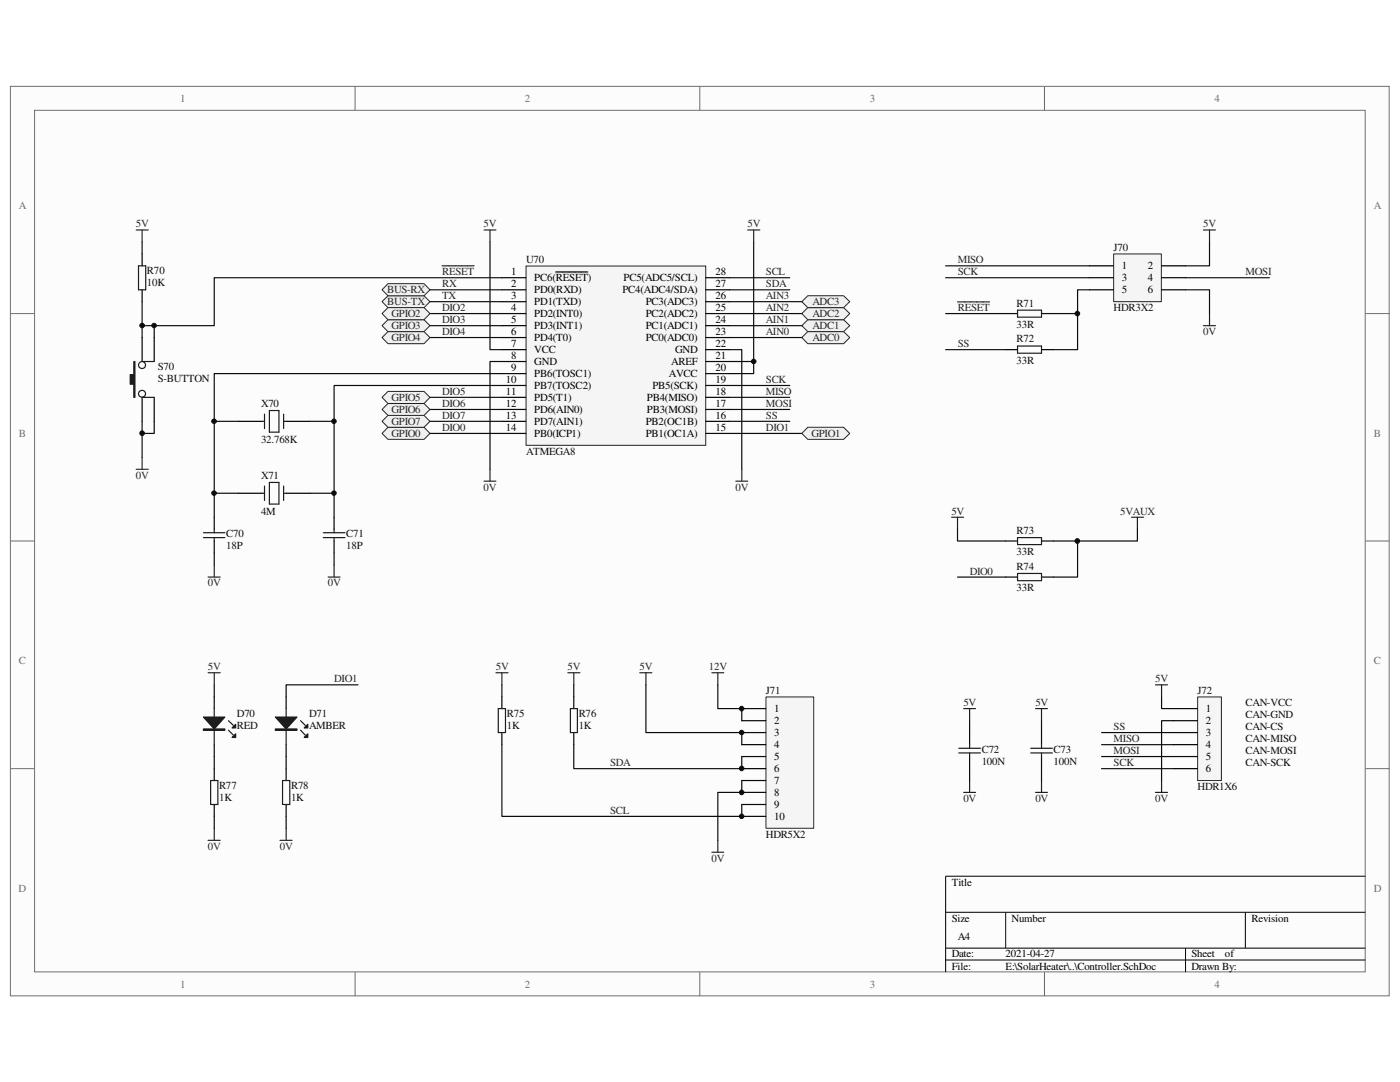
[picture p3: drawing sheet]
<svg xmlns="http://www.w3.org/2000/svg" width="279mm" height="216mm" viewBox="0 0 279 216" stroke-linecap="round" stroke-linejoin="round" font-family="sans-serif">
<path d="M2.1 17.3h275.1v181.4h-275.1z" fill="#fcfcfc"/>
<path d="M2.1 17.2h275.1v181.5h-275.1z" fill="none" stroke="#6e6e6e" stroke-width=".2"/>
<path d="M6.9 22.1h265.6v171.8h-265.6z" fill="#fcfcfc"/>
<g fill="none" stroke="#6e6e6e" stroke-width=".2">
<path d="M70.9 17.2v4.8M139.7 17.2v4.8M208.4 17.2v4.8M6.9 22h265.6v171.9h-265.6zM2.1 62.6h4.8M272.5 62.6h4.8M2.1 107.9h4.8M272.5 107.9h4.8M2.1 153.4h4.8M272.5 153.4h4.8M70.9 194v4.8M139.7 194v4.8"/>
<path d="M208.4 194v4.8"/>
</g>
<path d="M272.5 174.8h-83.8v19.2M188.7 182h83.8M188.7 189.2h83.8M188.7 191.6h83.8M200.7 182v7.2M236.6 189.2v4.8M248.5 182v7.2" fill="none" stroke="#000" stroke-width=".2"/>
<path d="M105 53.1h35.8v35.8h-35.8z" fill="#f5f5f5"/>
<path d="M105 53.1h35.8v35.8h-35.8z" fill="none" stroke="#262626" stroke-width=".2"/>
<g fill="none" stroke="#000" stroke-width=".24">
<path d="M100.2 55.4h4.7M100.2 57.8h4.7M110.9 54.3h6.4M140.8 55.4h4.8M140.8 57.8h4.8M100.2 76.9h4.7M100.2 69.8h4.7M100.2 72.1h4.7M100.2 79.3h4.7M100.2 67.4h4.7M100.2 65h4.7M100.2 74.5h4.7"/>
<path d="M100.2 62.6h4.7M100.2 60.2h4.7M140.8 76.9h4.8M140.8 69.8h4.8M140.8 72.1h4.8M140.8 79.3h4.8M140.8 67.4h4.8M140.8 65h4.8M140.8 74.5h4.8M140.8 62.6h4.8M140.8 60.2h4.8M100.2 86.5h4.7"/>
<path d="M100.2 84.1h4.7M100.2 81.7h4.7M140.8 86.5h4.8M140.8 84.1h4.8M140.8 81.7h4.8"/>
</g>
<path d="M88.2 53h6.4" fill="none" stroke="#262626" stroke-width=".24"/>
<path d="M76.2 60.2l1.2-1.2h7.2l1.2 1.2-1.2 1.2h-7.2z" fill-rule="evenodd" fill="#f0f0f0"/>
<path d="M76.2 60.2l1.2-1.2h7.2l1.2 1.2-1.2 1.2h-7.2z" fill="none" stroke="#262626" stroke-width=".2"/>
<path d="M77.4 56.6h7.2l1.2 1.2-1.2 1.2h-7.2l-1.2-1.2z" fill-rule="evenodd" fill="#f0f0f0"/>
<path d="M77.4 56.6h7.2l1.2 1.2-1.2 1.2h-7.2l-1.2-1.2z" fill="none" stroke="#262626" stroke-width=".2"/>
<path d="M85.8 57.8h14.4M85.8 60.2h14.4" fill="none" stroke="#0e0e0e" stroke-width=".24"/>
<path d="M77.4 85.3h7.2l1.2 1.2-1.2 1.2h-7.2l-1.2-1.2z" fill-rule="evenodd" fill="#f0f0f0"/>
<path d="M77.4 85.3h7.2l1.2 1.2-1.2 1.2h-7.2l-1.2-1.2z" fill="none" stroke="#262626" stroke-width=".2"/>
<path d="M85.8 79.3h14.4M85.8 67.4h14.4M85.8 65h14.4M85.8 62.6h14.4M85.8 86.5h14.4M85.8 84.1h14.4M85.8 81.7h14.4M145.6 86.5h14.4" fill="none" stroke="#0e0e0e" stroke-width=".24"/>
<path d="M76.2 84.1l1.2-1.2h7.2l1.2 1.2-1.2 1.2h-7.2z" fill-rule="evenodd" fill="#f0f0f0"/>
<path d="M76.2 84.1l1.2-1.2h7.2l1.2 1.2-1.2 1.2h-7.2z" fill="none" stroke="#262626" stroke-width=".2"/>
<path d="M76.2 81.7l1.2-1.2h7.2l1.2 1.2-1.2 1.2h-7.2z" fill-rule="evenodd" fill="#f0f0f0"/>
<path d="M76.2 81.7l1.2-1.2h7.2l1.2 1.2-1.2 1.2h-7.2z" fill="none" stroke="#262626" stroke-width=".2"/>
<path d="M76.2 79.3l1.2-1.2h7.2l1.2 1.2-1.2 1.2h-7.2z" fill-rule="evenodd" fill="#f0f0f0"/>
<path d="M76.2 79.3l1.2-1.2h7.2l1.2 1.2-1.2 1.2h-7.2z" fill="none" stroke="#262626" stroke-width=".2"/>
<path d="M76.2 67.4l1.2-1.2h7.2l1.2 1.2-1.2 1.2h-7.2z" fill-rule="evenodd" fill="#f0f0f0"/>
<path d="M76.2 67.4l1.2-1.2h7.2l1.2 1.2-1.2 1.2h-7.2z" fill="none" stroke="#262626" stroke-width=".2"/>
<path d="M76.2 65l1.2-1.2h7.2l1.2 1.2-1.2 1.2h-7.2z" fill-rule="evenodd" fill="#f0f0f0"/>
<path d="M76.2 65l1.2-1.2h7.2l1.2 1.2-1.2 1.2h-7.2z" fill="none" stroke="#262626" stroke-width=".2"/>
<path d="M76.2 62.6l1.2-1.2h7.2l1.2 1.2-1.2 1.2h-7.2z" fill-rule="evenodd" fill="#f0f0f0"/>
<path d="M76.2 62.6l1.2-1.2h7.2l1.2 1.2-1.2 1.2h-7.2z" fill="none" stroke="#262626" stroke-width=".2"/>
<path d="M161.2 85.3h7.2l1.2 1.2-1.2 1.2h-7.2l-1.2-1.2z" fill-rule="evenodd" fill="#f0f0f0"/>
<path d="M161.2 85.3h7.2l1.2 1.2-1.2 1.2h-7.2l-1.2-1.2z" fill="none" stroke="#262626" stroke-width=".2"/>
<path d="M160 67.4l1.2-1.2h7.2l1.2 1.2-1.2 1.2h-7.2z" fill-rule="evenodd" fill="#f0f0f0"/>
<path d="M160 67.4l1.2-1.2h7.2l1.2 1.2-1.2 1.2h-7.2z" fill="none" stroke="#262626" stroke-width=".2"/>
<path d="M160 65l1.2-1.2h7.2l1.2 1.2-1.2 1.2h-7.2z" fill-rule="evenodd" fill="#f0f0f0"/>
<path d="M160 65l1.2-1.2h7.2l1.2 1.2-1.2 1.2h-7.2z" fill="none" stroke="#262626" stroke-width=".2"/>
<path d="M160 62.6l1.2-1.2h7.2l1.2 1.2-1.2 1.2h-7.2z" fill-rule="evenodd" fill="#f0f0f0"/>
<path d="M160 62.6l1.2-1.2h7.2l1.2 1.2-1.2 1.2h-7.2z" fill="none" stroke="#262626" stroke-width=".2"/>
<path d="M160 60.2l1.2-1.2h7.2l1.2 1.2-1.2 1.2h-7.2z" fill-rule="evenodd" fill="#f0f0f0"/>
<path d="M160 60.2l1.2-1.2h7.2l1.2 1.2-1.2 1.2h-7.2z" fill="none" stroke="#262626" stroke-width=".2"/>
<g fill="none" stroke="#0e0e0e" stroke-width=".24">
<path d="M28.4 48.3v2.3M97.8 48.3v21.5h2.4M100.2 55.4h-57.4v9.6h-14.4v2.4M145.6 55.4h12M145.6 57.8h12M150.4 48.3v23.8h-4.8M100.2 74.5h-57.4v28.7M100.2 76.9h-33.5v7.2h-4.8M100.2 72.1h-2.4v21.5M145.6 69.8h2.4v23.8M145.6 67.4h14.4M145.6 65h14.4"/>
<path d="M145.6 62.6h14.4M145.6 60.2h14.4M145.6 76.9h12M145.6 79.3h12M150.4 72.1v2.4h-4.8M42.8 84.1h4.7M66.7 84.1v19.1M145.6 84.1h12M145.6 81.7h12M42.8 110.4v2.3M66.7 110.4v2.3"/>
</g>
<path d="M28.4 50.6v2.4M28.4 57.8v2.4M28.4 67.4v4.7M28.4 79.3v4.8M47.5 84.1h4.8M57.1 84.1h4.8M42.8 103.2v2.4M42.8 107.9v2.5M66.7 103.2v2.4M66.7 107.9v2.5" fill="none" stroke="#000" stroke-width=".24"/>
<g fill="none" stroke="#1c1c1c" stroke-width=".24">
<path d="M27.6 53h1.5v4.8h-1.5zM52.3 84.1h.5M52.8 82.6v2.9M53.8 81.9h1.9v4.3h-1.9zM56.6 82.6v2.9M56.6 84.1h.5M40.6 107.3h4.3M40.6 106.3h4.3M42.8 105.6v.7M42.8 107.3v.6M64.5 107.3h4.3M64.5 106.3h4.3"/>
<path d="M66.7 105.6v.7M66.7 107.3v.6"/>
</g>
<g fill="none" stroke="#262626" stroke-width=".24">
<path d="M27.2 45.9h2.4M28.4 45.9v2.4M96.6 45.9h2.4M97.8 45.9v2.4M149.2 45.9h2.4M150.4 45.9v2.4M96.6 96h2.4M97.8 93.6v2.4M146.9 96h2.3M148 93.6v2.4M41.5 115.1h2.4M42.8 112.7v2.4"/>
<path d="M65.5 115.1h2.4M66.7 112.7v2.4"/>
</g>
<path d="M26.7 72.1h.2v7.2h-.2v-2.6h-.7v-1.9h.7z" fill-rule="evenodd" fill="#1c1c1c"/>
<g fill="none" stroke="#1c1c1c" stroke-width=".24">
<path d="M26.7 72.1h.2v7.2h-.2v-2.6h-.7v-1.9h.7zM28.4 79.3h2.4M28.4 72.1h2.4"/>
<circle cx="28.3" cy="72.8" r=".69"/>
<circle cx="28.4" cy="78.6" r=".69"/>
</g>
<path d="M30.8 67.4v4.7M30.8 79.3v4.8" fill="none" stroke="#000" stroke-width=".24"/>
<path d="M27.2 93.6h2.4M28.4 91.3v2.3" fill="none" stroke="#262626" stroke-width=".24"/>
<path d="M28.4 84.1v2.4h2.4v-2.4" fill="none" stroke="#0e0e0e" stroke-width=".24"/>
<path d="M152.9 139.1h9.5v26.2h-9.5z" fill="#f5f5f5"/>
<path d="M152.9 139.1h9.5v26.2h-9.5z" fill="none" stroke="#262626" stroke-width=".2"/>
<path d="M148 141.4h4.8M148 143.8h4.8M148 151h4.8M148 146.2h4.8M148 148.6h4.8M148 153.4h4.8M148 155.7h4.8M148 158.1h4.8M148 160.5h4.8M148 162.9h4.8" fill="none" stroke="#000" stroke-width=".24"/>
<path d="M127.7 134.2h2.4M128.9 134.2v2.5M142.1 134.2h2.3M143.3 134.2v2.5M142.1 170.1h2.3M143.3 167.7v2.4" fill="none" stroke="#262626" stroke-width=".24"/>
<path d="M128.9 136.7v9.5h19.1v2.4M143.3 136.7v4.7h4.7v2.4" fill="none" stroke="#0e0e0e" stroke-width=".24"/>
<path d="M222.3 50.7h9.5v9.5h-9.5z" fill="#f5f5f5"/>
<path d="M222.2 50.7h9.6v9.5h-9.6z" fill="none" stroke="#262626" stroke-width=".2"/>
<path d="M217.4 53h4.8M217.4 57.8h4.8M217.4 55.4h4.8M231.8 53h4.8M231.8 57.8h4.8M231.8 55.4h4.8M200.7 62.6h2.4M200.7 69.8h2.4M207.9 62.6h2.4M207.9 69.8h2.4M57.1 139v2.4M57.1 148.6v2.4" fill="none" stroke="#000" stroke-width=".24"/>
<path d="M240.2 45.9h2.4M241.4 45.9v2.4M191.1 60.2h6.4M240.2 65h2.4M241.4 62.6v2.4" fill="none" stroke="#262626" stroke-width=".24"/>
<path d="M188.7 55.4h28.7M188.7 53h28.7M217.4 57.8h-2.3v4.8h-4.8M236.6 57.8h4.8v4.8M236.6 55.4h16.7M241.4 48.3v4.7h-4.8M188.7 62.6h12M188.7 69.8h12M215.1 62.6v7.2h-4.8" fill="none" stroke="#0e0e0e" stroke-width=".24"/>
<path d="M203.1 61.9h4.8v1.4h-4.8zM203.1 69h4.8v1.5h-4.8zM57.1 141.4v7.2M60 145.7l.9 1M60 143.8l.9 .9" fill="none" stroke="#1c1c1c" stroke-width=".24"/>
<path d="M54.9 143.1h4.4l-2.2 2.4z" fill="#1c1c1c"/>
<path d="M54.9 143.1h4.4l-2.2 2.4zM54.9 145.5h4.4v.2h-4.4z" fill="none" stroke="#1c1c1c" stroke-width=".24"/>
<path d="M54.9 145.6h4.4" fill="none" stroke="#1c1c1c" stroke-width=".25"/>
<path d="M61.4 146.4v.8h-.7z" fill="#1c1c1c"/>
<path d="M61.4 146.4v.8h-.7z" fill="none" stroke="#1c1c1c" stroke-width=".24"/>
<path d="M61.4 144.5v.7h-.7z" fill="#1c1c1c"/>
<path d="M42.8 141.4v7.2M45.6 145.7l1 1M45.6 143.8l1 .9M61.4 144.5v.7h-.7z" fill="none" stroke="#1c1c1c" stroke-width=".24"/>
<path d="M42.8 139v2.4M42.8 148.6v2.4" fill="none" stroke="#000" stroke-width=".24"/>
<path d="M40.6 143.1h4.3l-2.1 2.4z" fill="#1c1c1c"/>
<path d="M40.6 143.1h4.3l-2.1 2.4zM40.6 145.5h4.3v.2h-4.3z" fill="none" stroke="#1c1c1c" stroke-width=".24"/>
<path d="M40.6 145.6h4.3" fill="none" stroke="#1c1c1c" stroke-width=".25"/>
<path d="M47 146.4v.8h-.7z" fill="#1c1c1c"/>
<path d="M47 146.4v.8h-.7z" fill="none" stroke="#1c1c1c" stroke-width=".24"/>
<path d="M47 144.5v.7h-.7z" fill="#1c1c1c"/>
<g fill="none" stroke="#1c1c1c" stroke-width=".24">
<path d="M52.3 98.4h.5M52.8 97v2.9M53.8 96.3h1.9v4.3h-1.9zM56.6 97v2.9M56.6 98.4h.5M203.1 107.3h4.8v1.4h-4.8zM203.1 114.4h4.8v1.5h-4.8zM42 155.7h1.5v4.8h-1.5zM47 144.5v.7h-.7zM56.4 155.7h1.4v4.8h-1.4zM99.4 141.4h1.5v4.8h-1.5zM113.8 141.4h1.4v4.8h-1.4z"/>
<path d="M191.3 150.2h4.4M191.3 149.3h4.4M193.5 148.6v.7M193.5 150.2v.8M205.7 150.2h4.3M205.7 149.3h4.3M207.9 148.6v.7M207.9 150.2v.8"/>
</g>
<g fill="none" stroke="#000" stroke-width=".24">
<path d="M47.5 98.4h4.8M57.1 98.4h4.8M200.7 115.1h2.4M200.7 107.9h2.4M207.9 115.1h2.4M207.9 107.9h2.4M100.2 139v2.4M114.5 139v2.4M42.8 153.4v2.3M57.1 153.4v2.3M100.2 146.2v2.4M114.5 146.2v2.4"/>
<path d="M193.5 146.2v2.4M193.5 151v2.4M207.9 146.2v2.4M207.9 151v2.4M42.8 160.5v2.4M57.1 160.5v2.4"/>
</g>
<g fill="none" stroke="#262626" stroke-width=".24">
<path d="M189.9 103.2h2.4M191.1 103.2v2.4M225.8 103.2h2.4M227 103.2v2.4M41.5 134.2h2.4M42.8 134.2v2.5M99 134.2h2.4M100.2 134.2v2.5M113.3 134.2h2.4M114.5 134.2v2.5M192.3 141.4h2.4M192.3 158.1h2.4"/>
<path d="M193.5 141.4v2.4M193.5 155.7v2.4M206.7 141.4h2.3M206.7 158.1h2.3M207.9 141.4v2.4M207.9 155.7v2.4M41.5 167.7h2.4M42.8 165.3v2.4M55.9 167.7h2.4M57.1 165.3v2.4"/>
</g>
<g fill="none" stroke="#0e0e0e" stroke-width=".24">
<path d="M28.4 60.2v4.8M30.8 65v2.4M28.4 86.5v4.8M42.8 98.4h4.7M61.9 98.4h4.8M191.1 105.6v2.3h9.6M191.1 115.1h9.6M215.1 107.9v7.2h-4.8M227 105.6v2.3h-16.7M42.8 136.7v2.3M71.5 136.7h-14.4v2.3M100.2 136.7v2.3"/>
<path d="M114.5 136.7v2.3M42.8 151v2.4M57.1 151v2.4M100.2 148.6v14.3h47.8v-2.4M114.5 148.6v4.8h33.5v-2.4M148 155.7v2.4h-4.7v9.6M193.5 143.8v2.4M193.5 153.4v2.3M207.9 143.8v2.4M207.9 153.4v2.3M42.8 162.9v2.4M57.1 162.9v2.4"/>
</g>
<path d="M239.1 139.1h4.7v16.6h-4.7z" fill="#f5f5f5"/>
<path d="M239 139.1h4.8v16.6h-4.8z" fill="none" stroke="#262626" stroke-width=".2"/>
<path d="M234.2 141.4h4.8M234.2 143.8h4.8M234.2 146.2h4.8M234.2 148.6h4.8M234.2 151h4.8M234.2 153.4h4.8" fill="none" stroke="#000" stroke-width=".24"/>
<path d="M230.6 136.7h2.4M231.8 136.7v2.3M230.6 158.1h2.4M231.8 155.7v2.4" fill="none" stroke="#262626" stroke-width=".24"/>
<path d="M231.8 139v2.4h2.4M219.8 146.2h14.4M219.8 148.6h14.4M219.8 151h14.4M219.8 153.4h14.4M234.2 143.8h-2.4v11.9" fill="none" stroke="#0e0e0e" stroke-width=".24"/>
<circle cx="28.4" cy="86.4" r=".46" fill="#0e0e0e"/>
<circle cx="28.4" cy="86.4" r=".46" fill="none" stroke="#0e0e0e" stroke-width=".2"/>
<circle cx="28.4" cy="65" r=".46" fill="#0e0e0e"/>
<circle cx="28.4" cy="65" r=".46" fill="none" stroke="#0e0e0e" stroke-width=".2"/>
<circle cx="30.7" cy="65" r=".45" fill="#0e0e0e"/>
<circle cx="30.7" cy="65" r=".45" fill="none" stroke="#0e0e0e" stroke-width=".2"/>
<circle cx="42.7" cy="98.4" r=".46" fill="#0e0e0e"/>
<circle cx="42.7" cy="98.4" r=".46" fill="none" stroke="#0e0e0e" stroke-width=".2"/>
<circle cx="42.7" cy="84.1" r=".46" fill="#0e0e0e"/>
<circle cx="42.7" cy="84.1" r=".46" fill="none" stroke="#0e0e0e" stroke-width=".2"/>
<circle cx="66.6" cy="98.4" r=".45" fill="#0e0e0e"/>
<circle cx="66.6" cy="98.4" r=".45" fill="none" stroke="#0e0e0e" stroke-width=".2"/>
<circle cx="66.6" cy="84.1" r=".45" fill="#0e0e0e"/>
<circle cx="66.6" cy="84.1" r=".45" fill="none" stroke="#0e0e0e" stroke-width=".2"/>
<circle cx="148" cy="162.9" r=".45" fill="#0e0e0e"/>
<circle cx="148" cy="162.9" r=".45" fill="none" stroke="#0e0e0e" stroke-width=".2"/>
<circle cx="148" cy="158.1" r=".46" fill="#0e0e0e"/>
<circle cx="148" cy="158.1" r=".46" fill="none" stroke="#0e0e0e" stroke-width=".2"/>
<circle cx="148" cy="153.3" r=".46" fill="#0e0e0e"/>
<circle cx="148" cy="153.3" r=".46" fill="none" stroke="#0e0e0e" stroke-width=".2"/>
<circle cx="148" cy="146.2" r=".45" fill="#0e0e0e"/>
<circle cx="148" cy="146.2" r=".45" fill="none" stroke="#0e0e0e" stroke-width=".2"/>
<circle cx="148" cy="141.4" r=".46" fill="#0e0e0e"/>
<circle cx="148" cy="141.4" r=".46" fill="none" stroke="#0e0e0e" stroke-width=".2"/>
<circle cx="150.4" cy="72.1" r=".45" fill="#0e0e0e"/>
<circle cx="150.4" cy="72.1" r=".45" fill="none" stroke="#0e0e0e" stroke-width=".2"/>
<circle cx="215" cy="107.9" r=".46" fill="#0e0e0e"/>
<circle cx="215" cy="107.9" r=".46" fill="none" stroke="#0e0e0e" stroke-width=".2"/>
<circle cx="215" cy="62.6" r=".46" fill="#0e0e0e"/>
<circle cx="215" cy="62.6" r=".46" fill="none" stroke="#0e0e0e" stroke-width=".2"/>
<g font-size="2.2" fill="#6e6e6e">
<text x="36" y="20.3">1</text>
<text x="104.8" y="20.3">2</text>
<text x="173.6" y="20.3">3</text>
<text x="242.4" y="20.3">4</text>
<text x="3.8" y="41.8">A</text>
<text x="274.2" y="41.8">A</text>
<text x="3.8" y="87.2">B</text>
<text x="274.2" y="87.2">B</text>
<text x="3.8" y="132.5">C</text>
<text x="274.2" y="132.5">C</text>
<text x="3.7" y="177.9">D</text>
<text x="274.1" y="177.9">D</text>
<text x="36" y="197.1">1</text>
<text x="104.8" y="197.1">2</text>
<text x="173.6" y="197.1">3</text>
<text x="242.4" y="197.1">4</text>
</g>
<g font-size="2.2" fill="#262626">
<text x="27.1" y="45.4">5V</text>
<text x="96.5" y="45.4">5V</text>
<text x="149.2" y="45.4">5V</text>
<text x="240.1" y="45.4">5V</text>
<text x="191.1" y="52.5">MISO</text>
<text x="77.3" y="58.5">BUS-RX</text>
<text x="88.2" y="54.9">RESET</text>
<text x="88.2" y="57.3">RX</text>
<text x="88.2" y="59.7">TX</text>
<text x="152.8" y="54.9">SCL</text>
<text x="152.8" y="57.3">SDA</text>
<text x="152.8" y="59.7">AIN3</text>
<text x="191.1" y="54.9">SCK</text>
<text x="248.6" y="54.9">MOSI</text>
<text x="77.3" y="60.9">BUS-TX</text>
<text x="78.1" y="65.7">GPIO3</text>
<text x="78.1" y="63.3">GPIO2</text>
<text x="88.2" y="62.1">DIO2</text>
<text x="88.2" y="64.5">DIO3</text>
<text x="152.8" y="62.1">AIN2</text>
<text x="152.8" y="64.5">AIN1</text>
<text x="162.1" y="65.7">ADC1</text>
<text x="162.1" y="63.3">ADC2</text>
<text x="162.1" y="60.9">ADC3</text>
<text x="191.1" y="62.1">RESET</text>
<text x="78.1" y="68.1">GPIO4</text>
<text x="88.2" y="66.9">DIO4</text>
<text x="152.8" y="66.9">AIN0</text>
<text x="162.1" y="68.1">ADC0</text>
<text x="191.1" y="69.3">SS</text>
<text x="240.1" y="66.8">0V</text>
<text x="152.8" y="76.5">SCK</text>
<text x="78.1" y="82.4">GPIO6</text>
<text x="78.1" y="80">GPIO5</text>
<text x="88.2" y="78.8">DIO5</text>
<text x="88.2" y="81.2">DIO6</text>
<text x="88.2" y="83.6">DIO7</text>
<text x="152.8" y="83.6">SS</text>
<text x="152.8" y="78.8">MISO</text>
<text x="152.8" y="81.2">MOSI</text>
<text x="78.1" y="87.2">GPIO0</text>
<text x="78.1" y="84.8">GPIO7</text>
<text x="88.2" y="86">DIO0</text>
<text x="152.8" y="86">DIO1</text>
<text x="161.9" y="87.2">GPIO1</text>
<text x="27.1" y="95.5">0V</text>
<text x="96.5" y="97.9">0V</text>
<text x="146.8" y="97.9">0V</text>
<text x="189.9" y="102.7">5V</text>
<text x="223.6" y="102.7">5VAUX</text>
<text x="41.5" y="117">0V</text>
<text x="65.4" y="117">0V</text>
<text x="193.5" y="114.6">DIO0</text>
<text x="41.5" y="133.8">5V</text>
<text x="66.7" y="136.1">DIO1</text>
<text x="98.9" y="133.8">5V</text>
<text x="113.3" y="133.8">5V</text>
<text x="127.6" y="133.8">5V</text>
<text x="141.5" y="133.8">12V</text>
<text x="230.5" y="136.1">5V</text>
<text x="192.3" y="140.9">5V</text>
<text x="206.6" y="140.9">5V</text>
<text x="222.2" y="145.7">SS</text>
<text x="222.2" y="148.1">MISO</text>
<text x="121.8" y="152.9">SDA</text>
<text x="222.2" y="152.9">SCK</text>
<text x="222.2" y="150.5">MOSI</text>
<text x="192.3" y="160">0V</text>
<text x="206.6" y="160">0V</text>
<text x="230.5" y="160">0V</text>
<text x="121.8" y="162.4">SCL</text>
<text x="41.5" y="169.6">0V</text>
<text x="55.8" y="169.6">0V</text>
<text x="142" y="172">0V</text>
</g>
<g font-size="2.2" fill="#0e0e0e">
<text x="105" y="52.5">U70</text>
<text x="222.2" y="50.2">J70</text>
<text x="29.3" y="54.7">R70</text>
<text x="29.3" y="57.1">10K</text>
<text x="202.9" y="61.2">R71</text>
<text x="202.9" y="65.4">33R</text>
<text x="222.2" y="62.1">HDR3X2</text>
<text x="202.9" y="68.3">R72</text>
<text x="31.5" y="73.8">S70</text>
<text x="31.5" y="76.2">S-BUTTON</text>
<text x="202.9" y="72.6">33R</text>
<text x="52.1" y="81.2">X70</text>
<text x="52.1" y="88.4">32.768K</text>
<text x="52.1" y="95.5">X71</text>
<text x="105" y="90.8">ATMEGA8</text>
<text x="45.2" y="107.2">C70</text>
<text x="52.1" y="102.7">4M</text>
<text x="69.1" y="107.2">C71</text>
<text x="202.9" y="106.6">R73</text>
<text x="45.2" y="109.6">18P</text>
<text x="69.1" y="109.6">18P</text>
<text x="202.9" y="113.7">R74</text>
<text x="202.9" y="110.8">33R</text>
<text x="202.9" y="118">33R</text>
<text x="47.3" y="143.1">D70</text>
<text x="61.7" y="143.1">D71</text>
<text x="101.1" y="143.1">R75</text>
<text x="115.5" y="143.1">R76</text>
<text x="152.8" y="138.6">J71</text>
<text x="239" y="138.6">J72</text>
<text x="248.6" y="143.3">CAN-GND</text>
<text x="248.6" y="140.9">CAN-VCC</text>
<text x="47.3" y="145.5">RED</text>
<text x="61.7" y="145.5">AMBER</text>
<text x="101.1" y="145.5">1K</text>
<text x="115.5" y="145.5">1K</text>
<text x="248.6" y="145.7">CAN-CS</text>
<text x="248.6" y="148.1">CAN-MISO</text>
<text x="195.9" y="150.2">C72</text>
<text x="195.9" y="152.7">100N</text>
<text x="210.3" y="150.2">C73</text>
<text x="210.3" y="152.7">100N</text>
<text x="248.6" y="150.5">CAN-MOSI</text>
<text x="248.6" y="152.9">CAN-SCK</text>
<text x="43.7" y="157.4">R77</text>
<text x="43.7" y="159.8">1K</text>
<text x="58.1" y="157.4">R78</text>
<text x="58.1" y="159.8">1K</text>
<text x="239" y="157.6">HDR1X6</text>
<text x="152.8" y="167.2">HDR5X2</text>
</g>
<g font-size="2.2">
<text x="223.9" y="53.8">1</text>
<text x="229.1" y="53.8">2</text>
<text x="102" y="54.9">1</text>
<text x="102" y="57.3">2</text>
<text x="102" y="59.7">3</text>
<text x="106.6" y="56.1">PC6(RESET)</text>
<text x="106.6" y="58.5">PD0(RXD)</text>
<text x="124.2" y="58.5">PC4(ADC4/SDA)</text>
<text x="124.5" y="56.1">PC5(ADC5/SCL)</text>
<text x="142.8" y="54.9">28</text>
<text x="142.8" y="57.3">27</text>
<text x="142.8" y="59.7">26</text>
<text x="223.9" y="58.5">5</text>
<text x="223.9" y="56.1">3</text>
<text x="229.1" y="56.1">4</text>
<text x="229.1" y="58.5">6</text>
<text x="102" y="62.1">4</text>
<text x="102" y="64.5">5</text>
<text x="106.6" y="60.9">PD1(TXD)</text>
<text x="106.6" y="63.3">PD2(INT0)</text>
<text x="106.6" y="65.7">PD3(INT1)</text>
<text x="128.9" y="65.7">PC1(ADC1)</text>
<text x="128.9" y="63.3">PC2(ADC2)</text>
<text x="128.9" y="60.9">PC3(ADC3)</text>
<text x="142.8" y="64.5">24</text>
<text x="142.8" y="62.1">25</text>
<text x="102" y="69.3">7</text>
<text x="102" y="71.7">8</text>
<text x="102" y="66.9">6</text>
<text x="106.6" y="70.5">VCC</text>
<text x="106.6" y="68.1">PD4(T0)</text>
<text x="128.9" y="68.1">PC0(ADC0)</text>
<text x="134.7" y="70.5">GND</text>
<text x="142.8" y="66.9">23</text>
<text x="142.8" y="71.7">21</text>
<text x="142.8" y="69.3">22</text>
<text x="101" y="76.5">10</text>
<text x="102" y="74">9</text>
<text x="106.6" y="77.6">PB7(TOSC2)</text>
<text x="106.6" y="72.9">GND</text>
<text x="106.6" y="75.2">PB6(TOSC1)</text>
<text x="130.2" y="77.6">PB5(SCK)</text>
<text x="133.5" y="75.2">AVCC</text>
<text x="133.9" y="72.9">AREF</text>
<text x="142.8" y="74">20</text>
<text x="142.8" y="76.5">19</text>
<text x="101" y="83.6">13</text>
<text x="101" y="78.8">11</text>
<text x="101" y="81.2">12</text>
<text x="106.6" y="80">PD5(T1)</text>
<text x="106.6" y="82.4">PD6(AIN0)</text>
<text x="129.1" y="82.4">PB3(MOSI)</text>
<text x="129.1" y="80">PB4(MISO)</text>
<text x="142.8" y="83.6">16</text>
<text x="142.8" y="81.2">17</text>
<text x="142.8" y="78.8">18</text>
<text x="101" y="86">14</text>
<text x="106.6" y="84.8">PD7(AIN1)</text>
<text x="106.6" y="87.2">PB0(ICP1)</text>
<text x="128.9" y="87.2">PB1(OC1A)</text>
<text x="128.9" y="84.8">PB2(OC1B)</text>
<text x="142.8" y="86">15</text>
<text x="154.5" y="142.1">1</text>
<text x="240.7" y="142.1">1</text>
<text x="154.5" y="144.5">2</text>
<text x="154.5" y="146.9">3</text>
<text x="154.5" y="149.3">4</text>
<text x="240.7" y="144.5">2</text>
<text x="240.7" y="146.9">3</text>
<text x="240.7" y="149.3">4</text>
<text x="154.5" y="151.7">5</text>
<text x="154.5" y="154.1">6</text>
<text x="240.7" y="151.7">5</text>
<text x="240.7" y="154.1">6</text>
<text x="154.5" y="156.5">7</text>
<text x="154.5" y="161.2">9</text>
<text x="154.5" y="158.8">8</text>
<text x="154.5" y="163.6">10</text>
<text x="189.9" y="176.7">Title</text>
<text x="189.9" y="183.9">Size</text>
<text x="201.9" y="183.9">Number</text>
<text x="249.8" y="183.9">Revision</text>
<text x="189.9" y="191.1">Date:</text>
<text x="191.1" y="187.5">A4</text>
<text x="200.7" y="191.1">2021-04-27</text>
<text x="237.8" y="191.1">Sheet</text>
<text x="244.5" y="191.1">of</text>
<text x="189.9" y="193.5">File:</text>
<text x="200.7" y="193.5">E:\SolarHeater\..\Controller.SchDoc</text>
<text x="237.8" y="193.5">Drawn By:</text>
</g>
</svg>
